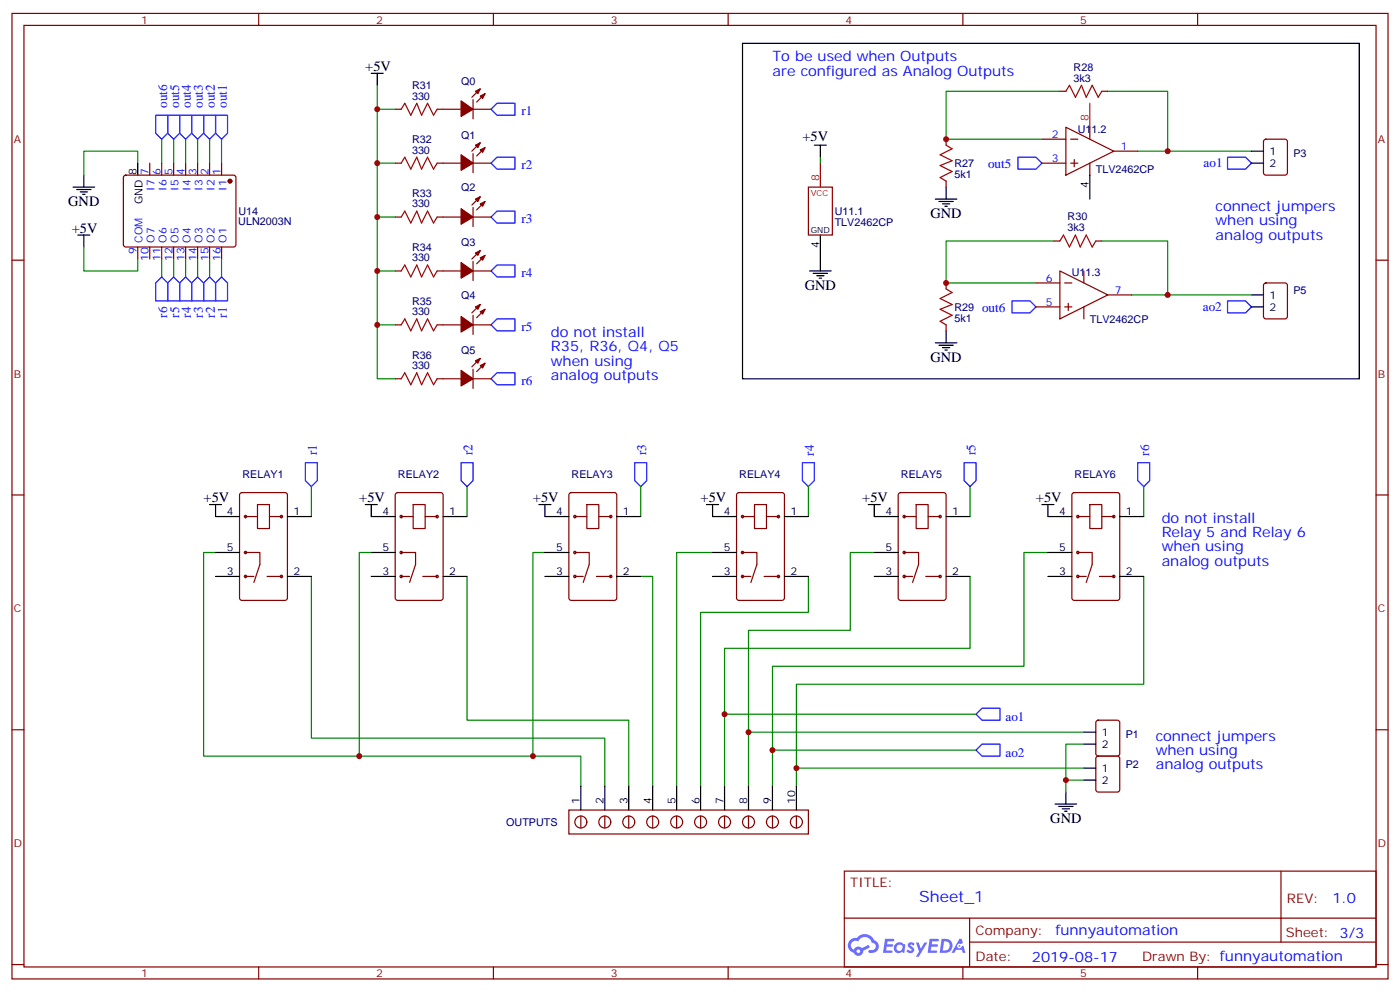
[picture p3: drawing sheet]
<svg xmlns="http://www.w3.org/2000/svg" width="412mm" height="292mm" viewBox="0 0 412 292" stroke-linecap="round" stroke-linejoin="round" font-family="sans-serif">
<g fill="none" stroke="#870000" stroke-width=".35">
<path d="M3.5 4h405.4v284.3h-405.4zM7.1 7.5h398.2v277.3h-398.2zM76.2 4v3.5M145.3 4v3.5M214.5 4v3.5M283.6 4v3.5M352.8 4v3.5M3.5 76.6h3.6M405.3 76.6h3.6M3.5 145.8h3.6M405.3 145.8h3.6M3.5 214.9h3.6"/>
<path d="M405.3 214.9h3.6M248.7 256.5h156.6v28.3h-156.6zM377.3 256.6v20.8M248.7 270.4h156.5M285.6 277.4h119.6M285.6 270.4v14.1M3.5 284.1h3.6M76.2 284.8v3.5M145.3 284.8v3.5M214.5 284.8v3.5M283.6 284.8v3.5M352.8 284.8v3.5"/>
<path d="M405.3 284.1h3.6"/>
</g>
<g fill="#5487ff">
<path d="M267.7 277.7a1.22 1.22 0 0 1 1.7 .3l-.4 .6a.47 .47 0 0 0-.3-.4 .47 .47 0 0 0-.5 .1l.1 .3a1.14 1.14 0 0 1 .8 1.7 1.14 1.14 0 0 1-1.9 0l-.2-.2 .5-.5 .7 .4a.29 .29 0 0 0 .3-.3 .29 .29 0 0 0-.2-.3 1.04 1.04 0 0 1-.6-1.7z"/>
<path d="M260.7 276.5h2.4l.3 .2-.2 .5h-1.8l-.1 .9h1.5l.3 .3-.3 .4h-1.6l-.2 1.1h1.7l.2 .4-.2 .3h-2.6z"/>
<path d="M273.8 276.5h2.4l.3 .2-.1 .5h-1.8l-.2 .9h1.6l.3 .3-.4 .4h-1.6l-.1 1.1h1.7l.2 .4-.2 .3h-2.6z"/>
<path d="M282.6 276.5h.7l.3 1.2-.6 .3a.69 .69 0 0 0-1 .3 .69 .69 0 0 0 .4 1 .69 .69 0 0 0 .9-.6l.5-.3 .6 2.2h-.8l-.2-.9h-1.8l-.5 .9h-.8z"/>
<path d="M269.8 277.6h.8l.6 1.8 1.1-1.8h.9l-2.6 4.1h-.8l.9-1.5z"/>
<path d="M277.4 276.5l-.6 4.1h1.3a2.11 2.11 0 0 0 2.5-2.1 2.11 2.11 0 0 0-2.5-2zM278.1 277.2a1.39 1.39 0 0 1 1.7 1.4 1.39 1.39 0 0 1-1.8 1.3h-.3z"/>
<path d="M263.7 278.1a1.54 1.54 0 0 0-.1 2.1 1.54 1.54 0 0 0 2.2 .2l.6 .2 .3-2.3-.2-.2-.4-.1a1.49 1.49 0 0 0-2.4 .1zM264 279.1a.94 .94 0 0 1 1.8 0 .94 .94 0 0 1-1.8 0z"/>
<path d="M250.4 276.8a2.18 2.18 0 0 0 1.1 3.8 1.44 1.44 0 0 0 1.6 .9 1.44 1.44 0 0 0 1.2-1.5l2-1-.5-.7-1.9 .9a1.47 1.47 0 0 0-2.4 .5 1.39 1.39 0 0 1-.7-2 1.39 1.39 0 0 1 2-.4 2.12 2.12 0 0 1 2.2-1.4 2.12 2.12 0 0 1 1.9 1.7 1.14 1.14 0 0 1 1.1 1.5 1.14 1.14 0 0 1-1.7 .7 .43 .43 0 0 0-.5 .3 .43 .43 0 0 0 .4 .5 1.98 1.98 0 0 0 2.5-1.2 1.98 1.98 0 0 0-1.2-2.5 3.1 3.1 0 0 0-5.3-.7l-.9 .1zM252.3 280.1a.55 .55 0 0 1 1.1 0 .55 .55 0 0 1-1.1 0z"/>
<circle cx="282.6" cy="278.6" r=".26"/>
</g>
<g fill="none" stroke="#000" stroke-width=".35">
<path d="M218.7 12.8h181.7v98.7h-181.7zM109.4 21.6h3.5M111.1 21.6v3.5M21.5 55.1h6.4M22.6 55.8h4.2M23.6 56.5h2.2M24.3 57.2h.7M24.7 51.6v3.5M40.6 48v3.6M239.9 42.8h3.5M241.7 42.8v3.5M275.5 58.6h6.4"/>
<path d="M276.6 59.3h4.2M278.7 55.1v3.5M321 51.6v7M368.7 44.5h3.5M368.7 48h3.5M22.9 69.2h3.6M24.7 69.2v3.5M238.5 79.8h6.3M241.7 69.2v10.6M277.6 60h2.2M278.3 60.7h.7M239.5 80.5h4.3"/>
<path d="M240.6 81.2h2.1M241.3 81.9h.7M278.7 97.4v3.6M368.7 86.9h3.5M368.7 90.4h3.5M275.5 101h6.4M276.6 101.7h4.2M277.6 102.4h2.2M278.3 103.1h.7M61.7 148.6h3.6M63.5 148.6v3.5h7.1M84.7 152.1h7"/>
<path d="M107.6 148.6h3.5M109.4 148.6v3.5h7M130.5 152.1h7.1M158.7 148.6h3.6M160.5 148.6v3.5h7.1M181.7 152.1h7M208.1 148.6h3.6M209.9 148.6v3.5h7.1M231.1 152.1h7M255.8 148.6h3.5M257.5 148.6v3.5h7.1M278.7 152.1h7.1"/>
<path d="M306.9 148.6h3.5M308.7 148.6v3.5h7M329.8 152.1h7.1M63.5 169.8h7.1M63.5 162.7h7.1M84.7 169.8h7M109.4 169.8h7M109.4 162.7h7M130.5 169.8h7.1M160.5 169.8h7.1M160.5 162.7h7.1M181.7 169.8h7"/>
<path d="M209.9 169.8h7.1M209.9 162.7h7.1M231.1 169.8h7M257.5 169.8h7.1M257.5 162.7h7.1M278.7 169.8h7.1M308.7 169.8h7M308.7 162.7h7M329.8 169.8h7.1M319.3 215.6h3.5M319.3 219.1h3.5M171.1 231.5v7"/>
<path d="M178.2 231.5v7M185.2 231.5v7M192.3 231.5v7M199.3 231.5v7M206.4 231.5v7M213.4 231.5v7M220.5 231.5v7M227.5 231.5v7M234.6 231.5v7M310.8 236.8h6.3M311.9 237.5h4.2M312.9 238.2h2.1"/>
<path d="M313.6 238.9h.7M314 233.3v3.5M319.3 226.2h3.5M319.3 229.7h3.5"/>
</g>
<g fill="none" stroke="#00f" stroke-width=".35">
<path d="M45.9 33.9h3.5v5.3l-1.8 1.8-1.7-1.8zM49.4 33.9h3.5v5.3l-1.7 1.8-1.8-1.8zM52.9 33.9h3.5v5.3l-1.7 1.8-1.8-1.8zM56.4 33.9h3.6v5.3l-1.8 1.8-1.8-1.8zM60 33.9h3.5v5.3l-1.8 1.8-1.7-1.8zM63.5 33.9h3.5v5.3l-1.7 1.8-1.8-1.8zM146.4 30.4h5.3v3.5h-5.3l-1.8-1.7zM144.6 48l1.8-1.7h5.3v3.5h-5.3zM299.9 46.3h5.3l1.7 1.7-1.7 1.8h-5.3zM361.6 46.3h5.3l1.8 1.7-1.8 1.8h-5.3zM144.6 63.9l1.8-1.7h5.3v3.5h-5.3zM144.6 79.8l1.8-1.8h5.3v3.6h-5.3z"/>
<path d="M47.6 81.6l1.8 1.7v5.3h-3.5v-5.3zM51.2 81.6l1.7 1.7v5.3h-3.5v-5.3zM54.7 81.6l1.7 1.7v5.3h-3.5v-5.3zM58.2 81.6l1.8 1.7v5.3h-3.6v-5.3zM60 83.3l1.7-1.7 1.8 1.7v5.3h-3.5zM65.3 81.6l1.7 1.7v5.3h-3.5v-5.3zM144.6 95.7l1.8-1.8h5.3v3.5h-5.3zM298.1 88.6h5.3l1.8 1.8-1.8 1.7h-5.3zM361.6 88.6h5.3l1.8 1.8-1.8 1.7h-5.3zM146.4 109.8h5.3v3.5h-5.3l-1.8-1.8zM90 136.2h3.5v5.3l-1.8 1.8-1.7-1.8zM135.8 136.2h3.5v5.3l-1.7 1.8-1.8-1.8z"/>
<path d="M187 136.2h3.5v5.3l-1.8 1.8-1.7-1.8zM236.4 136.2h3.5v5.3l-1.8 1.8-1.7-1.8zM284 136.2h3.5v5.3l-1.7 1.8-1.8-1.8zM335.1 136.2h3.6v5.3l-1.8 1.8-1.8-1.8zM287.5 210.3l1.8-1.7h5.3v3.5h-5.3zM287.5 220.9l1.8-1.8h5.3v3.6h-5.3z"/>
</g>
<g fill="none" stroke="#008700" stroke-width=".35">
<path d="M111.1 25.1v7.1h5.3M111.1 32.2v15.8h5.3M312.2 26.9h-33.5v14.1h28.2M326.3 26.9h17.7v17.6h-8.9M40.6 48v-3.5h-15.9v7.1M47.6 41v7M51.2 41v7M54.7 41v7M58.2 41v7M61.7 41v7M65.3 41v7M111.1 48v15.9h5.3"/>
<path d="M241.7 46.3v1.7M344 44.5h24.7M24.7 72.7v7.1h15.9v-3.5M47.6 76.3v5.3M51.2 76.3v5.3M54.7 76.3v5.3M58.2 76.3v5.3M61.7 76.3v5.3M65.3 76.3v5.3M111.1 63.9v15.9h5.3M111.1 79.8v15.9h5.3M310.4 71h-31.7v12.3h26.5"/>
<path d="M324.6 71h19.4v15.9h-10.6M111.1 95.7v15.8h5.3M344 86.9h24.7M91.7 143.3v8.8M137.6 143.3v8.8M188.7 143.3v8.8M238.1 143.3v8.8M285.8 143.3v8.8M336.9 143.3v8.8M63.5 162.7h-3.5v60h111.1v8.8M91.7 169.8v47.6h86.5v14.1M109.4 162.7h-3.6v60"/>
<path d="M137.6 169.8v42.3h47.6v19.4M160.5 162.7h-3.5v60M188.7 169.8h3.6v61.7M209.9 162.7h-10.6v68.8M238.1 169.8v10.5h-31.7v51.2M257.5 162.7h-7v22.9h-30v45.9M285.8 169.8v21.1h-72.4v40.6M308.7 162.7h-7.1v33.5h-74.1v35.3M336.9 169.8v31.7h-102.3v30M213.4 210.3h74.1M220.5 215.6h98.8M319.3 219.1h-5.3v10.6"/>
<path d="M227.5 220.9h60M234.6 226.2h84.7M319.3 229.7h-5.3v3.6"/>
</g>
<g fill="none" stroke="#870000" stroke-width=".35">
<path d="M116.4 32.2h1.8M128.8 32.2h7M139.3 32.2h5.3M139.3 29.4v5.6M141.5 26.2l-2.5 2.4M142.9 27.6l-2.5 2.5M312.2 26.9h1.8M314 37.5l14.1 7-14.1 7.1zM321 37.5v3.5M324.6 26.9h1.7M36.6 51.8l.4-.2h32.1l.4 .7-.1 20-.6 .4h-32l-.5-.7v-19.7zM44.1 48v3.6"/>
<path d="M47.6 48v3.6M51.2 48v3.6M54.7 48v3.6M58.2 48v3.6M61.7 48v3.6M65.3 48v3.6M116.4 48h1.8M128.8 48h7M139.3 45.2v5.7M139.3 48h5.3M141.5 42.1l-2.5 2.4M141.5 57.9l-2.5 2.5"/>
<path d="M142.9 43.5l-2.5 2.4M142.9 59.3l-2.5 2.5M238.1 55.1h7.1v14.1h-7.1zM278.7 41v1.8M278.7 53.3v1.8M306.9 48h7.1M306.9 41h7.1M315.4 48h2.1M315.4 41h2.1M316.4 47v2.1M321 48v3.6M328.1 44.5h7"/>
<path d="M372.4 41.2l.5-.2h5.6l.7 .4v9.5l-.4 .6-5.9 .1-.7-.5v-9.4zM40.6 72.7v3.6M44.1 72.7v3.6M47.6 72.7v3.6M51.2 72.7v3.6M54.7 72.7v3.6M58.2 72.7v3.6M61.7 72.7v3.6M65.3 72.7v3.6M116.4 63.9h1.8M116.4 79.8h1.8M128.8 63.9h7"/>
<path d="M128.8 79.8h7M139.3 61.1v5.6M139.3 77v5.6M139.3 63.9h5.3M139.3 79.8h5.3M141.5 73.8l-2.5 2.5M142.9 75.2l-2.5 2.5M310.4 71h1.8M312.2 79.8l14.1 7.1-14.1 7zM319.3 79.8v3.5M322.8 71h1.8M116.4 95.7h1.8"/>
<path d="M128.8 95.7h7M139.3 92.9v5.6M139.3 95.7h5.3M141.5 89.7l-2.5 2.4M142.9 91.1l-2.5 2.5M278.7 83.3v1.8M278.7 95.7v1.7M305.2 83.3h7M305.2 90.4h7M313.6 83.3h2.1M313.6 90.4h2.1M314.7 89.3v2.1"/>
<path d="M319.3 90.4v3.5M326.3 86.9h7.1M372.4 83.5l.5-.2h5.6l.7 .5v9.4l-.4 .7h-5.9l-.7-.5v-9.4zM116.4 111.5h1.8M128.8 111.5h7M139.3 108.7v5.7M139.3 111.5h5.3M141.5 105.6l-2.5 2.4M142.9 107l-2.5 2.4M70.8 145.3l.5-.2h12.7l.6 .4 .1 30.6-.5 .7h-12.9l-.7-.4v-30.6zM72.3 152.1h3.5M75.8 148.6h3.6v7h-3.6z"/>
<path d="M79.4 152.1h3.5M116.7 145.3l.4-.2h12.7l.7 .4v30.6l-.4 .7h-13l-.6-.4-.1-30.6zM118.2 152.1h3.5M121.7 148.6h3.5v7h-3.5zM125.2 152.1h3.6M167.8 145.3l.5-.2h12.7l.6 .4 .1 30.6-.5 .7h-12.9l-.7-.4v-30.6zM169.3 152.1h3.6M172.9 148.6h3.5v7h-3.5zM176.4 152.1h3.5M217.2 145.3l.5-.2h12.7l.6 .4 .1 30.6-.5 .7h-12.9l-.7-.4v-30.6zM218.7 152.1h3.5M222.2 148.6h3.6v7h-3.6z"/>
<path d="M225.8 152.1h3.5M264.8 145.3l.5-.2h12.7l.6 .4 .1 30.6-.5 .7h-12.9l-.7-.4v-30.6zM266.3 152.1h3.6M269.9 148.6h3.5v7h-3.5zM273.4 152.1h3.5M316 145.3l.4-.2h12.7l.7 .4v30.6l-.4 .7h-13l-.6-.4-.1-30.6zM317.5 152.1h3.5M321 148.6h3.6v7h-3.6zM324.6 152.1h3.5M72.3 162.7h4.3v3.5l-1.8 5.3M72.3 169.8h2.5M78.7 169.8h4.2"/>
<path d="M118.2 162.7h4.2v3.5l-1.8 5.3M118.2 169.8h2.4M124.5 169.8h4.3M169.3 162.7h4.3v3.5l-1.8 5.3M169.3 169.8h2.5M175.7 169.8h4.2M218.7 162.7h4.3v3.5l-1.8 5.3M218.7 169.8h2.5M225.1 169.8h4.2M266.3 162.7h4.3v3.5l-1.8 5.3M266.3 169.8h2.5M272.7 169.8h4.2"/>
<path d="M317.5 162.7h4.2v3.5l-1.7 5.3M317.5 169.8h2.5M323.8 169.8h4.3M323 212.3l.5-.2h5.6l.7 .4v9.5l-.4 .6-5.9 .1-.7-.5v-9.4zM167.6 238.5h70.5v7.1h-70.5zM323 222.9l.5-.2h5.6l.7 .4v9.5l-.4 .6-5.9 .1-.7-.5v-9.4zM171.1 240.3v3.5M178.2 240.3v3.5M185.2 240.3v3.5M192.3 240.3v3.5M199.3 240.3v3.5M206.4 240.3v3.5"/>
<path d="M213.4 240.3v3.5M220.5 240.3v3.5M227.5 240.3v3.5M234.6 240.3v3.5"/>
<circle cx="72.3" cy="152.1" r=".35"/>
<circle cx="82.9" cy="152.1" r=".35"/>
<circle cx="118.2" cy="152.1" r=".35"/>
<circle cx="128.8" cy="152.1" r=".35"/>
<circle cx="169.3" cy="152.1" r=".35"/>
<circle cx="179.9" cy="152.1" r=".35"/>
<circle cx="218.7" cy="152.1" r=".35"/>
<circle cx="229.3" cy="152.1" r=".35"/>
<circle cx="266.3" cy="152.1" r=".35"/>
<circle cx="276.9" cy="152.1" r=".35"/>
<circle cx="317.5" cy="152.1" r=".35"/>
<circle cx="328.1" cy="152.1" r=".35"/>
<circle cx="72.3" cy="162.7" r=".35"/>
<circle cx="72.3" cy="169.8" r=".35"/>
<circle cx="82.9" cy="169.8" r=".35"/>
<circle cx="118.2" cy="162.7" r=".35"/>
<circle cx="118.2" cy="169.8" r=".35"/>
<circle cx="128.8" cy="169.8" r=".35"/>
<circle cx="169.3" cy="162.7" r=".35"/>
<circle cx="169.3" cy="169.8" r=".35"/>
<circle cx="179.9" cy="169.8" r=".35"/>
<circle cx="218.7" cy="169.8" r=".35"/>
<circle cx="218.7" cy="162.7" r=".35"/>
<circle cx="229.3" cy="169.8" r=".35"/>
<circle cx="266.3" cy="162.7" r=".35"/>
<circle cx="266.3" cy="169.8" r=".35"/>
<circle cx="276.9" cy="169.8" r=".35"/>
<circle cx="317.5" cy="162.7" r=".35"/>
<circle cx="317.5" cy="169.8" r=".35"/>
<circle cx="328.1" cy="169.8" r=".35"/>
<circle cx="171.1" cy="242.1" r="1.76"/>
<circle cx="178.2" cy="242.1" r="1.76"/>
<circle cx="185.2" cy="242.1" r="1.76"/>
<circle cx="192.3" cy="242.1" r="1.76"/>
<circle cx="199.3" cy="242.1" r="1.76"/>
<circle cx="206.4" cy="242.1" r="1.76"/>
<circle cx="213.4" cy="242.1" r="1.76"/>
<circle cx="220.5" cy="242.1" r="1.76"/>
<circle cx="227.5" cy="242.1" r="1.76"/>
<circle cx="234.6" cy="242.1" r="1.76"/>
</g>
<path d="M321 30.4v7.1M241.7 48v7.1" fill="none" stroke="#f00" stroke-width=".35"/>
<g fill="#870000" stroke="#870000" stroke-width=".35">
<path d="M141.5 28.3l1.4-.7-.7 1.4z"/>
<path d="M140.1 26.9l1.4-.7-.7 1.4z"/>
<path d="M135.8 29.7l3.5 2.5-3.5 2.1z"/>
<path d="M141.5 44.2l1.4-.7-.7 1.4z"/>
<path d="M140.1 42.8l1.4-.7-.7 1.4z"/>
<path d="M135.8 45.6l3.5 2.4-3.5 2.2z"/>
<path d="M141.5 60l1.4-.7-.7 1.4z"/>
<path d="M140.1 58.6l1.4-.7-.7 1.4z"/>
<path d="M135.8 61.5l3.5 2.4-3.5 2.1z"/>
<path d="M141.5 75.9l1.4-.7-.7 1.4z"/>
<path d="M140.1 74.5l1.4-.7-.7 1.4z"/>
<path d="M135.8 77.3l3.5 2.5-3.5 2.1z"/>
<path d="M141.5 91.8l1.4-.7-.7 1.4z"/>
<path d="M140.1 90.4l1.4-.7-.7 1.4z"/>
<path d="M135.8 93.2l3.5 2.5-3.5 2.1z"/>
<path d="M141.5 107.7l1.4-.7-.7 1.4z"/>
<path d="M140.1 106.3l1.4-.7-.7 1.4z"/>
<path d="M135.8 109.1l3.5 2.4-3.5 2.2z"/>
<circle cx="67.7" cy="53.3" r=".53"/>
</g>
<path d="M118.2 32.2l1-1.8 1.8 3.5 1.8-3.5 1.4 3.5 1.7-3.5 1.8 3.5 1.1-1.7M314 26.9l1-1.8 1.8 3.5 1.8-3.5 1.4 3.5 1.7-3.5 1.8 3.5 1.1-1.7M118.2 48l1-1.7 1.8 3.5 1.8-3.5 1.4 3.5 1.7-3.5 1.8 3.5 1.1-1.8M278.7 42.8l1.8 1-3.6 1.8 3.6 1.7-3.6 1.5 3.6 1.7-3.6 1.8 1.8 1M118.2 63.9l1-1.7 1.8 3.5 1.8-3.5 1.4 3.5 1.7-3.5 1.8 3.5 1.1-1.8M118.2 79.8l1-1.8 1.8 3.6 1.8-3.6 1.4 3.6 1.7-3.6 1.8 3.6 1.1-1.8M312.2 71l1.1-1.8 1.7 3.5 1.8-3.5 1.4 3.5 1.8-3.5 1.7 3.5 1.1-1.7M118.2 95.7l1-1.8 1.8 3.5 1.8-3.5 1.4 3.5 1.7-3.5 1.8 3.5 1.1-1.7M278.7 85.1l1.8 1-3.6 1.8 3.6 1.8-3.6 1.4 3.6 1.8-3.6 1.7 1.8 1.1M118.2 111.5l1-1.7 1.8 3.5 1.8-3.5 1.4 3.5 1.7-3.5 1.8 3.5 1.1-1.8" fill="none" stroke="#a10000" stroke-width=".35"/>
<g fill="#c00">
<circle cx="234.6" cy="226.2" r=".88"/>
<circle cx="213.4" cy="210.3" r=".88"/>
<circle cx="111.1" cy="95.7" r=".88"/>
<circle cx="111.1" cy="63.9" r=".88"/>
<circle cx="111.1" cy="32.2" r=".88"/>
<circle cx="344" cy="44.5" r=".88"/>
<circle cx="314" cy="229.7" r=".88"/>
<circle cx="278.7" cy="83.3" r=".88"/>
<circle cx="278.7" cy="41" r=".88"/>
<circle cx="105.8" cy="222.7" r=".88"/>
<circle cx="157" cy="222.7" r=".88"/>
<circle cx="344" cy="86.9" r=".88"/>
<circle cx="111.1" cy="48" r=".88"/>
<circle cx="111.1" cy="79.8" r=".88"/>
<circle cx="220.5" cy="215.6" r=".88"/>
<circle cx="227.5" cy="220.9" r=".88"/>
</g>
<text font-size="4.6" fill="#00f" x="270.8" y="265.6">Sheet_1</text>
<g font-size="4.2">
<text x="107.6" y="20.9">+5V</text>
<text x="236.4" y="41.5">+5V</text>
<text x="20.1" y="60.7">GND</text>
<text x="274.1" y="64.3">GND</text>
<text x="21.2" y="68.5">+5V</text>
<text x="237.1" y="85.4">GND</text>
<text x="274.1" y="106.6">GND</text>
<text x="60" y="147.9">+5V</text>
<text x="105.8" y="147.9">+5V</text>
<text x="157" y="147.9">+5V</text>
<text x="206.4" y="147.9">+5V</text>
<text x="254" y="147.9">+5V</text>
<text x="305.2" y="147.9">+5V</text>
<text x="309.4" y="242.4">GND</text>
</g>
<g font-size="4.2" fill="#00f">
<text x="227.5" y="18.1">To be used when Outputs</text>
<text x="227.5" y="22.3">are configured as Analog Outputs</text>
<text x="358.1" y="62.2">connect jumpers</text>
<text x="358.1" y="66.4">when using</text>
<text x="358.1" y="70.6">analog outputs</text>
<text x="162.3" y="99.2">do not install</text>
<text x="162.3" y="103.4">R35, R36, Q4, Q5</text>
<text x="162.3" y="107.7">when using</text>
<text x="162.3" y="111.9">analog outputs</text>
<text x="342.2" y="153.9">do not install</text>
<text x="342.2" y="158.1">Relay 5 and Relay 6</text>
<text x="342.2" y="162.3">when using</text>
<text x="342.2" y="166.6">analog outputs</text>
<text x="340.4" y="218.1">connect jumpers</text>
<text x="340.4" y="222.4">when using</text>
<text x="340.4" y="226.6">analog outputs</text>
<text x="392.5" y="265.8">1.0</text>
<text x="310.9" y="275.4">funnyautomation</text>
<text x="304" y="283.2">2019-08-17</text>
</g>
<g font-size="3.9" fill="#00f">
<text x="49.2" y="31.8" transform="rotate(-90 49.2 31.8)">out6</text>
<text x="52.7" y="31.8" transform="rotate(-90 52.7 31.8)">out5</text>
<text x="56.3" y="31.8" transform="rotate(-90 56.3 31.8)">out4</text>
<text x="59.8" y="31.8" transform="rotate(-90 59.8 31.8)">out3</text>
<text x="63.3" y="31.8" transform="rotate(-90 63.3 31.8)">out2</text>
<text x="66.8" y="31.8" transform="rotate(-90 66.8 31.8)">out1</text>
<text x="153.6" y="33.9">r1</text>
<text x="153.6" y="49.8">r2</text>
<text x="291" y="49.6">out5</text>
<text x="354.5" y="49.2">ao1</text>
<text x="153.6" y="65.7">r3</text>
<text x="153.6" y="81.5">r4</text>
<text x="49.2" y="93.5" transform="rotate(-90 49.2 93.5)">r6</text>
<text x="52.7" y="93.5" transform="rotate(-90 52.7 93.5)">r5</text>
<text x="56.3" y="93.5" transform="rotate(-90 56.3 93.5)">r4</text>
<text x="59.8" y="93.5" transform="rotate(-90 59.8 93.5)">r3</text>
<text x="63.3" y="93.5" transform="rotate(-90 63.3 93.5)">r2</text>
<text x="66.8" y="93.5" transform="rotate(-90 66.8 93.5)">r1</text>
<text x="289.3" y="91.9">out6</text>
<text x="354.3" y="91.6">ao2</text>
<text x="153.6" y="97.4">r5</text>
<text x="153.6" y="113.3">r6</text>
<text x="93.4" y="134.1" transform="rotate(-90 93.4 134.1)">r1</text>
<text x="139.2" y="134.1" transform="rotate(-90 139.2 134.1)">r2</text>
<text x="190.4" y="134.1" transform="rotate(-90 190.4 134.1)">r3</text>
<text x="239.8" y="134.2" transform="rotate(-90 239.8 134.2)">r4</text>
<text x="287.4" y="134.1" transform="rotate(-90 287.4 134.1)">r5</text>
<text x="338.5" y="134.2" transform="rotate(-90 338.5 134.2)">r6</text>
<text x="296.2" y="212.3">ao1</text>
<text x="296.2" y="222.9">ao2</text>
</g>
<g font-size="3.9" fill="#800">
<text x="250.5" y="261.1">TITLE:</text>
<text x="379.1" y="265.8">REV:</text>
<text x="287.4" y="275.3">Company:</text>
<text x="378.7" y="275.9">Sheet: 3/3</text>
<text x="287.4" y="283">Date:</text>
<text x="336.4" y="283.1">Drawn By: funnyautomation</text>
</g>
<g font-size="3.2" fill="#800">
<text x="41.6" y="6.9">1</text>
<text x="110.8" y="6.9">2</text>
<text x="179.9" y="6.9">3</text>
<text x="249.1" y="6.9">4</text>
<text x="318.2" y="6.9">5</text>
<text x="4.1" y="42.1">A</text>
<text x="405.9" y="42.1">A</text>
<text x="4.1" y="111.2">B</text>
<text x="405.9" y="111.2">B</text>
<text x="4.1" y="180.3">C</text>
<text x="405.9" y="180.3">C</text>
<text x="4.1" y="249.5">D</text>
<text x="405.9" y="249.5">D</text>
<text x="41.6" y="287.8">1</text>
<text x="110.8" y="287.8">2</text>
<text x="179.9" y="287.8">3</text>
<text x="249.1" y="287.8">4</text>
<text x="318.2" y="287.8">5</text>
</g>
<g font-size="3.2" fill="#000080">
<text x="316.2" y="20.8">R28</text>
<text x="121.4" y="29.4">330</text>
<text x="121.4" y="26.2">R31</text>
<text x="135.8" y="25">Q0</text>
<text x="316.2" y="24.1">3k3</text>
<text x="135.8" y="40.8">Q1</text>
<text x="317.5" y="39.1">U11.2</text>
<text x="121.4" y="45.2">330</text>
<text x="121.4" y="42.1">R32</text>
<text x="381" y="46.1">P3</text>
<text x="281.2" y="52.4">5k1</text>
<text x="281.2" y="49.2">R27</text>
<text x="322.8" y="51.1">TLV2462CP</text>
<text x="121.4" y="58">R33</text>
<text x="135.8" y="56.3">Q2</text>
<text x="70.2" y="63.2">U14</text>
<text x="121.4" y="61.1">330</text>
<text x="245.9" y="63.3">U11.1</text>
<text x="314.5" y="64.9">R30</text>
<text x="70.2" y="66.4">ULN2003N</text>
<text x="245.9" y="66.5">TLV2462CP</text>
<text x="314.5" y="68.2">3k3</text>
<text x="121.4" y="77">330</text>
<text x="121.4" y="73.9">R34</text>
<text x="135.8" y="72.6">Q3</text>
<text x="315.7" y="81.4">U11.3</text>
<text x="121.4" y="89.7">R35</text>
<text x="135.8" y="88.1">Q4</text>
<text x="381" y="86.7">P5</text>
<text x="121.4" y="92.9">330</text>
<text x="281.2" y="94.7">5k1</text>
<text x="281.2" y="91.5">R29</text>
<text x="321" y="95.2">TLV2462CP</text>
<text x="121.4" y="105.6">R36</text>
<text x="135.8" y="104.3">Q5</text>
<text x="121.4" y="108.7">330</text>
<text x="71.4" y="140.8">RELAY1</text>
<text x="117.2" y="140.9">RELAY2</text>
<text x="168.4" y="140.9">RELAY3</text>
<text x="217.8" y="140.9">RELAY4</text>
<text x="265.4" y="140.9">RELAY5</text>
<text x="316.5" y="140.9">RELAY6</text>
<text x="331.6" y="217.2">P1</text>
<text x="331.6" y="226.1">P2</text>
<text x="149.1" y="243.2">OUTPUTS</text>
</g>
<g font-size="3.2" fill="#f00">
<text x="320.7" y="35.7" transform="rotate(-90 320.7 35.7)">8</text>
<text x="241.3" y="53.3" transform="rotate(-90 241.3 53.3)">8</text>
</g>
<g font-size="3.2" fill="#00f">
<text x="309.8" y="40.6">2</text>
<text x="309.8" y="47.7">3</text>
<text x="330.2" y="44.2">1</text>
<text x="43.7" y="51.4" transform="rotate(-90 43.7 51.4)">7</text>
<text x="47.3" y="51.4" transform="rotate(-90 47.3 51.4)">6</text>
<text x="50.8" y="51.4" transform="rotate(-90 50.8 51.4)">5</text>
<text x="54.3" y="51.4" transform="rotate(-90 54.3 51.4)">4</text>
<text x="57.9" y="51.4" transform="rotate(-90 57.9 51.4)">3</text>
<text x="61.4" y="51.4" transform="rotate(-90 61.4 51.4)">2</text>
<text x="64.9" y="51.4" transform="rotate(-90 64.9 51.4)">1</text>
<text x="45.5" y="56.2" transform="rotate(-90 45.5 56.2)">I7</text>
<text x="49" y="56.2" transform="rotate(-90 49 56.2)">I6</text>
<text x="52.6" y="56.2" transform="rotate(-90 52.6 56.2)">I5</text>
<text x="56.1" y="56.2" transform="rotate(-90 56.1 56.2)">I4</text>
<text x="59.6" y="56.2" transform="rotate(-90 59.6 56.2)">I3</text>
<text x="63.1" y="56.2" transform="rotate(-90 63.1 56.2)">I2</text>
<text x="66.7" y="56.2" transform="rotate(-90 66.7 56.2)">I1</text>
<text x="42" y="71.4" transform="rotate(-90 42 71.4)">COM</text>
<text x="45.5" y="71.4" transform="rotate(-90 45.5 71.4)">O7</text>
<text x="49" y="71.4" transform="rotate(-90 49 71.4)">O6</text>
<text x="52.6" y="71.4" transform="rotate(-90 52.6 71.4)">O5</text>
<text x="56.1" y="71.4" transform="rotate(-90 56.1 71.4)">O4</text>
<text x="59.6" y="71.4" transform="rotate(-90 59.6 71.4)">O3</text>
<text x="63.1" y="71.4" transform="rotate(-90 63.1 71.4)">O2</text>
<text x="66.7" y="71.4" transform="rotate(-90 66.7 71.4)">O1</text>
<text x="40.2" y="74.9" transform="rotate(-90 40.2 74.9)">9</text>
<text x="43.7" y="77" transform="rotate(-90 43.7 77)">10</text>
<text x="47.3" y="77" transform="rotate(-90 47.3 77)">11</text>
<text x="50.8" y="77" transform="rotate(-90 50.8 77)">12</text>
<text x="54.3" y="77" transform="rotate(-90 54.3 77)">13</text>
<text x="57.9" y="77" transform="rotate(-90 57.9 77)">14</text>
<text x="61.4" y="77" transform="rotate(-90 61.4 77)">15</text>
<text x="64.9" y="77" transform="rotate(-90 64.9 77)">16</text>
<text x="308.1" y="83">6</text>
<text x="328.4" y="86.5">7</text>
<text x="308.1" y="90">5</text>
</g>
<g font-size="3.2">
<text x="373.9" y="45.6">1</text>
<text x="40.2" y="51.4" transform="rotate(-90 40.2 51.4)">8</text>
<text x="373.9" y="49.1">2</text>
<text x="320.7" y="55.4" transform="rotate(-90 320.7 55.4)">4</text>
<text x="42" y="60.2" transform="rotate(-90 42 60.2)">GND</text>
<text x="241.3" y="73" transform="rotate(-90 241.3 73)">4</text>
<text x="373.9" y="87.9">1</text>
<text x="373.9" y="91.4">2</text>
<text x="66.8" y="151.8">4</text>
<text x="86.4" y="151.8">1</text>
<text x="112.6" y="151.8">4</text>
<text x="132.3" y="151.8">1</text>
<text x="163.8" y="151.8">4</text>
<text x="183.4" y="151.8">1</text>
<text x="213.2" y="151.8">4</text>
<text x="232.8" y="151.8">1</text>
<text x="260.8" y="151.8">4</text>
<text x="280.5" y="151.8">1</text>
<text x="312" y="151.8">4</text>
<text x="331.6" y="151.8">1</text>
<text x="66.8" y="162.3">5</text>
<text x="112.6" y="162.3">5</text>
<text x="163.8" y="162.3">5</text>
<text x="213.2" y="162.3">5</text>
<text x="260.8" y="162.3">5</text>
<text x="312" y="162.3">5</text>
<text x="66.8" y="169.4">3</text>
<text x="86.4" y="169.4">2</text>
<text x="112.6" y="169.4">3</text>
<text x="132.3" y="169.4">2</text>
<text x="163.8" y="169.4">3</text>
<text x="183.4" y="169.4">2</text>
<text x="213.2" y="169.4">3</text>
<text x="232.8" y="169.4">2</text>
<text x="260.8" y="169.4">3</text>
<text x="280.5" y="169.4">2</text>
<text x="312" y="169.4">3</text>
<text x="331.6" y="169.4">2</text>
<text x="324.6" y="216.7">1</text>
<text x="324.6" y="220.2">2</text>
<text x="324.6" y="227.3">1</text>
<text x="324.6" y="230.8">2</text>
<text x="170.7" y="236.8" transform="rotate(-90 170.7 236.8)">1</text>
<text x="177.8" y="236.8" transform="rotate(-90 177.8 236.8)">2</text>
<text x="184.9" y="236.8" transform="rotate(-90 184.9 236.8)">3</text>
<text x="191.9" y="236.8" transform="rotate(-90 191.9 236.8)">4</text>
<text x="199" y="236.8" transform="rotate(-90 199 236.8)">5</text>
<text x="206" y="236.8" transform="rotate(-90 206 236.8)">6</text>
<text x="213.1" y="236.8" transform="rotate(-90 213.1 236.8)">7</text>
<text x="220.1" y="236.8" transform="rotate(-90 220.1 236.8)">8</text>
<text x="227.2" y="236.8" transform="rotate(-90 227.2 236.8)">9</text>
<text x="234.2" y="236.8" transform="rotate(-90 234.2 236.8)">10</text>
</g>
<text font-size="2.5" fill="#f00" x="238.8" y="57.7">VCC</text>
<text font-size="2.5" x="238.8" y="68.6">GND</text>
</svg>
